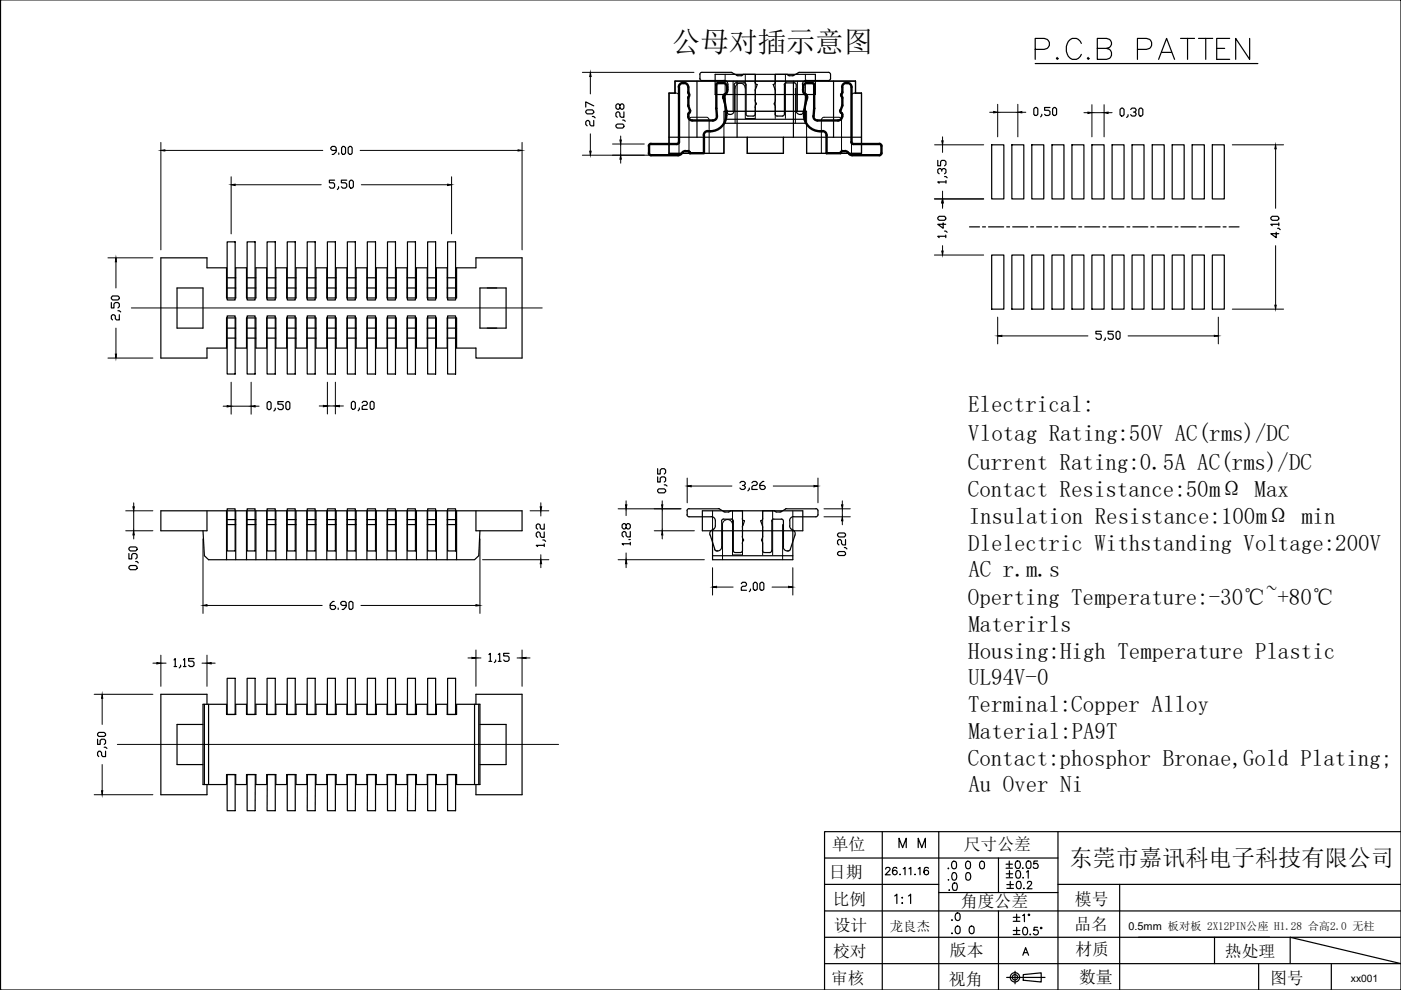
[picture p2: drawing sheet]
<svg xmlns="http://www.w3.org/2000/svg" width="297mm" height="210mm" viewBox="0 0 297 210" stroke-linecap="round" stroke-linejoin="round" font-family="sans-serif">
<!-- layer: A4 -->
<g fill="none" stroke="#000" stroke-width=".25">
<path d="M.1 0h296.9v209.9h-296.9zM187.1 176.3v33.6M199 176.3v33.6M224.3 176.3v33.6M297 176.3h-122.2v33.6M174.8 187.5h24.2M174.8 198.7h122.2M174.8 181.9h49.5M174.8 193.1h122.2M187.8 184.3l.3-.4 .4 .1 .2 .2-.1 .3-.9 1h1.1M189.7 190l.4-.4v2M190.1 184.1v-.1a.58 .58 0 0 0-.8 .2 .88 .88 0 0 0 .4 1.3 .5 .5 0 0 0 .5-.5 .5 .5 0 0 0-.5-.5 .5 .5 0 0 0-.5 .5"/>
<path d="M190.8 185.3v.2l.1-.1M191.2 191.5h.2zM191.3 190.3v.1zM191.5 184.2l.4-.3v1.6M192.6 190l.5-.4v2M192.7 184.2l.4-.3v1.6M194 185.3v.2l.1-.1M194.7 184.2l.4-.3v1.6M196.8 184.1v-.1a.58 .58 0 0 0-.8 .2 .88 .88 0 0 0 .4 1.3 .5 .5 0 0 0 .5-.5 .5 .5 0 0 0-.5-.5 .5 .5 0 0 0-.5 .5M199 189.2h25.3M201.1 184l-.1 .1h.2M202 182.7a.51 .51 0 0 1 .8 .2v.4a.68 .68 0 0 1-.4 .9h-.2a.99 .99 0 0 1-.2-1.5z"/>
<path d="M205 182.7a.51 .51 0 0 1 .7 .2l.1 .4a.68 .68 0 0 1-.5 .9h-.1a.99 .99 0 0 1-.2-1.5zM207.9 182.7a.51 .51 0 0 1 .8 .2v.4a.68 .68 0 0 1-.4 .9h-.2a.99 .99 0 0 1-.2-1.5zM211.7 181.9v7.3M211.7 193.1v16.8M213.3 183.2h1.4M213.3 184.1h1.4M213.3 185.3h1.4M213.3 186.1h1.4M213.5 187.6h1.4M213.5 188.4h1.4M214 182.6v1.3M214 184.6v1.3"/>
<path d="M214.2 186.9v1.3M214.8 197.3h1.4M214.8 198.1h1.4M214.8 194.5h1.4M214.8 195.3h1.4M215.5 182.6a.58 .58 0 0 1 .8 .3 .76 .76 0 0 1 0 .8 .76 .76 0 0 1-.8 .4 1.19 1.19 0 0 1 0-1.5zM215.5 184.7a.51 .51 0 0 1 .8 .2l.1 .4a.7 .7 0 0 1-.6 .9 1.03 1.03 0 0 1-.3-1.5zM215.5 193.8v1.4M215.5 196.6v1.4M215.7 186.9h.4a.84 .84 0 0 1 .3 1.2 .48 .48 0 0 1-.4 .3 .48 .48 0 0 1-.5-.3 1.24 1.24 0 0 1 .2-1.2zM216.8 194.1l.4-.3v1.6M216.9 184l-.1 .1h.1"/>
<path d="M216.9 186v.2l.1-.1M217 196.7a.51 .51 0 0 1 .8 .2l.1 .4a.7 .7 0 0 1-.6 .9 1.03 1.03 0 0 1-.3-1.5zM217.1 188.3v.1h.1M217.6 184.9l.4-.3v1.6M217.8 182.6a.58 .58 0 0 1 .8 .3v.9a.51 .51 0 0 1-.5 .3 .51 .51 0 0 1-.5-.3 1.24 1.24 0 0 1 .2-1.2zM217.8 187.3l.2-.4h.1h.5l.1 .3-.2 .5-.8 .7h1.1M218.4 198l-.1 .1h.2M220 196.6h-.7l-.1 .7a.56 .56 0 0 1 .8 0 .56 .56 0 0 1-.1 .8 .56 .56 0 0 1-.8-.2M220 182.6h-.8l-.1 .6a.56 .56 0 0 1 .9 0 .56 .56 0 0 1-.1 .9 .56 .56 0 0 1-.8-.3M224.3 187.5h72.7M237.4 187.5v22.4M257.5 198.7v5.6"/>
<path d="M174.8 204.3h122.2l-23.5-5.6v5.6M213.4 207.2h8.2M215.2 205.9v2.7M216.9 202.5l.6-1.6 .6 1.6M216.9 206.6l3.9-.3v1.9l-3.9-.4zM217.1 202h.7M266.9 204.3v5.6M282.3 204.3v5.6"/>
<circle cx="218.2" cy="194" r=".15"/>
<circle cx="220.7" cy="196.8" r=".15"/>
<circle cx="215.2" cy="207.2" r=".99"/>
<circle cx="215.2" cy="207.2" r=".57"/>
</g>
<!-- layer: DASH -->
<g fill="none" stroke="#000" stroke-width=".21">
<path d="M143.1 19.7a.64 .64 0 0 1 .9 .6v12.2M143.1 19.7h.1M153.7 15.8v4.2M155.4 17.2v6.4M158 18.7a1.08 1.08 0 0 0-1.1-1 1.08 1.08 0 0 0-1 1v7.4M158 15.8v9.3h2.1v-9.3M164.4 15.8v9.3M166.5 15.8v9.3M168.6 18.7v7.4M169.1 17.2v6.4M170.8 15.8v4.2M181.1 19.7l-.4 .2-.2 .3v12.3"/>
<path d="M146.1 32.5v-7a.58 .58 0 0 1 .6-.6h3.2l.4 .3 .1 7.3M153.5 23.6h17.5M171 23.6h-17.5v5.5M171 23.6v5.5M174.1 32.5l.1-7.2a.52 .52 0 0 1 .6-.4h3a.58 .58 0 0 1 .6 .6v7M151.1 108.3v4.2M155.3 111.2a1.06 1.06 0 0 0-1.1-1 1.06 1.06 0 0 0-1 1v7.5M155.3 108.3v9.4h2.1v-9.4M161.7 108.3v9.4M163.8 108.3v9.4M165.9 111.2v7.5M168.1 108.3v4.2"/>
</g>
<!-- layer: 0 -->
<g fill="none" stroke="#000" stroke-width=".25">
<path d="M.1 0h.1M297 0h.1M147.8 17.2v11.9M151.6 15.8h21.3v4.2h-21.3zM156.3 17.2v11.9M168.2 17.2v11.9M176.7 17.2v11.9M181.1 19.7h1.6v12.8h-11.7v-3.4M181.4 19.7v-2.5h-38.3v2.5h-1.3v12.8h11.7v-3.4M181.4 19.7h.1M219.5 13.5h47.2M71.3 31.9h-.9l-.3-.3v-.3l.3-.3h.6l.3 .3v.9l-.6 .5h-.3"/>
<path d="M71.8 32.4v.3M72.7 31h.3l.3 .3v1.1l-.3 .3h-.3l-.3-.3v-1.1zM73.8 31.3l.3-.3h.3l.3 .3v1.1l-.3 .3h-.3l-.3-.3zM141.8 29.1h40.9M153.7 20v6.1h17.1v-6.1M153.7 25.3h17.1M158.4 29.1v3.4h7.7v-3.4M198.8 34v1.2h.6v-.9l.3-.3h.6l.3 .3v.6l-.3 .3M199.7 36.3v-.3l-.3-.3h-.3l-.3 .3v.6l.3 .2M199.7 36l.3-.3h.3l.3 .3v.6l-.3 .2M200.3 37.4h.3l.2 .3M200.6 38.6h-1.8l.3 .2"/>
<path d="M200.6 38.3v.5M210.3 30.7h2.5v11.5h-2.5zM214.5 30.7h2.6v11.5h-2.6zM218.8 30.7h2.5v11.5h-2.5zM219.2 23.1l.3-.3h.3l.2 .3v1.1l-.2 .3h-.3l-.3-.3zM220.9 24.2v.3l-.3 .3M222.6 22.8h-1.1v.6h.8l.3 .2v.6l-.3 .3h-.6l-.2-.3M223 30.7h2.6v11.5h-2.6zM223.2 23.1l.3-.3h.2l.3 .3v1.1l-.3 .3h-.2l-.3-.3zM227.3 30.7h2.5v11.5h-2.5zM231.5 30.7h2.6v11.5h-2.6zM235.8 30.7h2.5v11.5h-2.5z"/>
<path d="M237.5 23.2l.3-.3h.2l.3 .3v1.1l-.3 .3h-.2l-.3-.3zM239.2 24.3v.3l-.3 .3M239.7 23.2l.3-.3h.6l.3 .3v.3l-.3 .3h-.3M240 30.7h2.6v11.5h-2.6zM240.6 23.8l.3 .3v.2l-.3 .3h-.6l-.3-.3M241.7 22.9h.3l.3 .3v1.1l-.3 .3h-.3l-.2-.3v-1.1zM244.3 30.7h2.5v11.5h-2.5zM248.5 30.7h2.6v11.5h-2.6zM252.8 30.7h2.5v11.5h-2.5zM257 30.7h2.6v11.5h-2.6zM34.1 54.7h9.8v2.1h4.1v6.4h2v-6.4h2.3v6.4h2v-6.4h2.2v6.4h2v-6.4h2.3v6.4h2v-6.4h2.3v6.4h1.9v-6.4h2.3v6.4h2v-6.4h2.3v6.4h1.9v-6.4h2.3v6.4h2v-6.4h2.3v6.4h1.9v-6.4h2.3v6.4h2v-6.4h2.3v6.4h1.9v-6.4h2.3v6.4h2v-6.4h4.1v-2.1h9.8v21.2h-9.8v-2.1h-4.1v-6.4h-2v6.4h-2.3v-6.4h-1.9v6.4h-2.3v-6.4h-2v6.4h-2.3v-6.4h-1.9v6.4h-2.3v-6.4h-2v6.4h-2.3v-6.4h-1.9v6.4h-2.3v-6.4h-2v6.4h-2.3v-6.4h-1.9v6.4h-2.3v-6.4h-2v6.4h-2.3v-6.4h-2v6.4h-2.2v-6.4h-2v6.4h-2.3v-6.4h-2v6.4h-4.1v2.1h-9.8zM48 58.9h2"/>
<path d="M52.3 58.9h2M56.5 58.9h2M60.8 58.9h2M65.1 58.9h1.9M69.3 58.9h2M73.6 58.9h1.9M77.8 58.9h2M82.1 58.9h1.9M86.3 58.9h2M90.6 58.9h1.9M94.8 58.9h2M198.8 46.2l.3-.3h1.2l.2 .3v.2l-.2 .3h-1.2l-.3-.3z"/>
<path d="M200 47.3v1.1l-1.2-.8h1.7M200.3 49h.2l.3 .2M200.5 50.1h-1.7l.3 .3M200.5 49.8v.6M205.6 48.1h2.1M208.3 48.1h.6M209.6 48.1h3.2M210.3 54.1h2.5v11.4h-2.5zM213.4 48.1h.7M214.5 54.1h2.6v11.4h-2.6zM214.7 48.1h3.2M218.5 48.1h.6"/>
<path d="M218.8 54.1h2.5v11.4h-2.5zM219.8 48.1h3.2M223 54.1h2.6v11.4h-2.6zM223.6 48.1h.7M224.9 48.1h3.2M227.3 54.1h2.5v11.4h-2.5zM228.7 48.1h.6M230 48.1h3.2M231.5 54.1h2.6v11.4h-2.6zM233.8 48.1h.7M235.1 48.1h3.2M235.8 54.1h2.5v11.4h-2.5z"/>
<path d="M238.9 48.1h.7M240 54.1h2.6v11.4h-2.6zM240.2 48.1h3.2M244 48.1h.7M244.3 54.1h2.5v11.4h-2.5zM245.3 48.1h3.2M248.5 54.1h2.6v11.4h-2.6zM249.1 48.1h.7M250.4 48.1h3.2M252.8 54.1h2.5v11.4h-2.5zM254.2 48.1h.6M255.5 48.1h3.2"/>
<path d="M257 54.1h2.6v11.4h-2.6zM259.3 48.1h.7M260.6 48.1h2.1M269.4 46.2l.3-.3h1.2l.2 .3v.2l-.2 .3h-1.2l-.3-.3zM270.6 49.2v1.2l-1.2-.9h1.7M270.9 48.4h.2l.3 .3M271.1 47.6h-1.7l.3 .3M271.1 47.3v.6M23.6 64.1v1.2h.6v-.9l.3-.3h.5l.3 .3v.6l-.3 .3M23.9 62.8h1.1l.3 .2v.3l-.3 .3h-1.1l-.3-.3v-.3zM25 65.9h.3l.3 .2M25.3 66.7v1.1h-.6l-.2-.2v-.6l-.3-.3h-.3l-.3 .3v.6l.3 .2"/>
<path d="M37.5 61.1h5.5v8.5h-5.5zM48 61.1h2M48 69.6h2M48 71.7h2M52.3 61.1h2M52.3 69.6h2M52.3 71.7h2M56.5 61.1h2M56.5 69.6h2M56.5 71.7h2M60.8 61.1h2M60.8 69.6h2"/>
<path d="M60.8 71.7h2M65.1 61.1h1.9M65.1 69.6h1.9M65.1 71.7h1.9M69.3 61.1h2M69.3 69.6h2M69.3 71.7h2M73.6 61.1h1.9M73.6 69.6h1.9M73.6 71.7h1.9M77.8 61.1h2M77.8 69.6h2"/>
<path d="M77.8 71.7h2M82.1 61.1h1.9M82.1 69.6h1.9M82.1 71.7h1.9M86.3 61.1h2M86.3 69.6h2M86.3 71.7h2M90.6 61.1h1.9M90.6 69.6h1.9M90.6 71.7h1.9M94.8 61.1h2M94.8 69.6h2"/>
<path d="M94.8 71.7h2M101.8 61.1h5.5v8.5h-5.5zM74.5 85.4l.3-.3h.2l.3 .3v1.1l-.3 .3h-.2l-.3-.3zM76.2 86.5v.3l-.3 .3M76.8 85.4l.2-.3h.6l.3 .3v.3l-.3 .3h-.6l-.2 .2v.6h1.1M78.7 85.1h.3l.3 .3v1.1l-.3 .3h-.3l-.2-.3v-1.1zM27.3 117.4v1.1h.6v-.8l.3-.3h.6l.3 .3v.5l-.3 .3M27.3 116.2l.3-.2h1.2l.3 .2v.3l-.3 .3h-1.2l-.3-.3zM28.8 119.1h.3l.2 .3M43 112.5l.3 5.3 .9 .9h56.4l.9-.9 .3-5.3M43.9 108.3v4.2h-9.8v-4.2h76.6v4.2h-9.8v-4.2M48 108.3v10.4"/>
<path d="M48 110.2h2M48 111.2h2M50 108.3v10.4M52.3 108.3v10.4M52.3 110.2h2M52.3 111.2h2M54.3 108.3v10.4M56.5 108.3v10.4M56.5 110.2h2M56.5 111.2h2M58.5 108.3v10.4M60.8 108.3v10.4"/>
<path d="M60.8 110.2h2M60.8 111.2h2M62.8 108.3v10.4M65.1 108.3v10.4M65.1 110.2h1.9M65.1 111.2h1.9M67 108.3v10.4M69.3 108.3v10.4M69.3 110.2h2M69.3 111.2h2M71.3 108.3v10.4M73.6 108.3v10.4"/>
<path d="M73.6 110.2h1.9M73.6 111.2h1.9M75.5 108.3v10.4M77.8 108.3v10.4M77.8 110.2h2M77.8 111.2h2M79.8 108.3v10.4M82.1 108.3v10.4M82.1 110.2h1.9M82.1 111.2h1.9M84 108.3v10.4M86.3 108.3v10.4"/>
<path d="M86.3 110.2h2M86.3 111.2h2M88.3 108.3v10.4M90.6 108.3v10.4M90.6 110.2h1.9M90.6 111.2h1.9M92.5 108.3v10.4M94.8 108.3v10.4M94.8 110.2h2M94.8 111.2h2M96.8 108.3v10.4M132.7 111.3l.3-.3h.3l.3 .3v.6l-.3 .3h-.3l-.3-.3v-.6l-.2-.3h-.3l-.3 .3v.6l.3 .3h.3l.2-.3"/>
<path d="M133.3 114.4h.3M133.6 115.3h-1.7l.3 .2M133.6 112.7v1.1h-.6l-.3-.2v-.6l-.2-.3h-.3l-.3 .3v.6l.3 .2M133.6 115v.5M148.9 108.3h21.3v4.2h-21.3zM151.1 112.5v6.2h17v-6.2M151.1 117.8h17M177.6 117.2l.3-.3h1.1l.3 .3v.3l-.3 .3h-1.1l-.3-.3zM177.6 113.3l.3-.3h1.1l.3 .3v.3l-.3 .2h-1.1l-.3-.2zM179 116.1h.3l.3 .3M179.3 114.4v1.1h-.6l-.3-.3v-.5l-.2-.3h-.3l-.3 .3v.5l.3 .3M27.3 120.2l.3-.3h1.2l.3 .3v.3l-.3 .3h-1.2l-.3-.3z"/>
<path d="M36.9 139.9l.3-.3v1.7M38.9 139.9l.2-.3v1.7M41.1 139.6h-1.1v.6h.8l.3 .3v.5l-.3 .3h-.5l-.3-.3M103.7 138.8l.3-.3v1.7M105.1 139.9v.3l-.3 .3M105.6 138.8l.3-.3v1.7M107.9 138.5h-1.1v.6h.8l.3 .3v.5l-.3 .3h-.5l-.3-.3M157.2 123.8l.2-.3h.6l.3 .3v.3l-.3 .2h-.6l-.2 .3v.6h1.1M159.1 124.9v.3l-.2 .2M159.7 123.8l.3-.3h.3l.3 .3v1.1l-.3 .3h-.3l-.3-.3zM161.1 123.8l.3-.3h.3l.3 .3v1.1l-.3 .3h-.3l-.3-.3zM20.7 156.7v1.1h.5v-.8l.3-.3h.6l.3 .3v.6l-.3 .2"/>
<path d="M20.9 155.3h1.2l.3 .3v.3l-.3 .2h-1.2l-.2-.2v-.3zM22.1 158.4h.3l.3 .3M22.4 159.3v1.1h-.6l-.3-.3v-.5l-.3-.3h-.3l-.2 .3v.5l.2 .3M36.9 141.3h.6M38.3 141v.3l-.3 .3M38.9 141.3h.5M43 153.6h-5.5v8.5h5.5M43 149.3h5v2.2h2v-2.2h2.3v2.2h2v-2.2h2.2v2.2h2v-2.2h2.3v2.2h2v-2.2h2.3v2.2h1.9v-2.2h2.3v2.2h2v-2.2h2.3v2.2h1.9v-2.2h2.3v2.2h2v-2.2h2.3v2.2h1.9v-2.2h2.3v2.2h2v-2.2h2.3v2.2h1.9v-2.2h2.3v2.2h2v-2.2h5v17h-5v-2.1h-2v2.1h-2.3v-2.1h-1.9v2.1h-2.3v-2.1h-2v2.1h-2.3v-2.1h-1.9v2.1h-2.3v-2.1h-2v2.1h-2.3v-2.1h-1.9v2.1h-2.3v-2.1h-2v2.1h-2.3v-2.1h-1.9v2.1h-2.3v-2.1h-2v2.1h-2.3v-2.1h-2v2.1h-2.2v-2.1h-2v2.1h-2.3v-2.1h-2v2.1h-5zM43.3 149.3v17M43.9 149.3v-2.1h-9.8v21.3h9.8v-2.2M44.2 149.3v17M100.6 149.3v17"/>
<path d="M100.9 149.3v-2.1h9.8v21.3h-9.8v-2.2M101.5 149.3v17M101.8 153.6h5.5v8.5h-5.5M103.7 140.2h.6M105.6 140.2h.6"/>
</g>
<!-- layer: CENTER -->
<path d="M27.8 65.3h87.2M24.9 157.8h93.5" fill="none" stroke="#000" stroke-width=".21"/>
<!-- layer: D-00 -->
<g fill="none" stroke="#000" stroke-width=".25">
<path d="M148.4 16.6l.2 .4 .2 .1M148.4 15.8v.9M148.8 15.3l-.4 .3v.2M148.8 15.3h6.2l1.2 .7M148.8 17.1h4.7M153.5 17a.87 .87 0 0 1 .8 .9v1.3l-.4 .5M153.6 19.9a.87 .87 0 0 0-.4 1M154 19.7l-.4 .3M155.7 18v5.4a.82 .82 0 0 1-.5 .8 .82 .82 0 0 1-1-.2l-.9-3.1M156.1 17.5l-.4 .3-.1 .2M156.1 17.6h1.7M156.2 16l.2 .1"/>
<path d="M157.6 15.8h2.5v1.7M157.6 15.8l-.3 .2-.9 .1M157.7 17.5l.4 .3 .1 .2M158.2 18v6.4l.4 .2 1.3-.1 .2-.3v-1.4M160.1 17.5l.2 .4h.2l-.3 1M160.1 19.2v2M160.1 18.9v.3M164.4 19.2v2l-.3 .8 .1 .2M166.3 18v6.2l-.2 .3-.2 .1M166.7 17.5l-.4 .3v.2M166.7 17.6h1.7M166.9 15.8l.5 .3"/>
<path d="M166.9 15.8h-2.5v1.7l-.1 .2-.4 .2 .5 1.3M168.3 16l-.9 .1M168.4 17.5l.4 .3v.2M168.8 18v5.4M169.3 15.4l-1 .6M169.5 15.3l-.3 .1M169.5 15.3h6.1l.4 .3 .1 1.1-.2 .3-4.9 .1M170.5 19.7l.4 .3M170.9 19.9a.87 .87 0 0 1 .3 1l-.9 3.1-.5 .3M171 17a.87 .87 0 0 0-.9 .9l.1 1.3 .3 .5M154.7 24.2h-.1M160.1 21.2l.3 .8-.1 .2"/>
<path d="M160.3 22.1l-.2 .7M164.2 22.1l.2 .7v1.4M164.3 24.2l.2 .3 1.4 .1M168.8 23.4a.87 .87 0 0 0 .8 .9M169.7 24.3h.1M169.8 24.2h.1M48.2 51.3h1.7v12.3h-1.7zM52.4 51.3h1.7v12.3h-1.7zM56.6 51.3h1.8v12.3h-1.8zM60.9 51.3h1.7v12.3h-1.7zM65.1 51.3h1.7v12.3h-1.7zM69.4 51.3h1.7v12.3h-1.7z"/>
<path d="M73.6 51.3h1.7v12.3h-1.7zM77.9 51.3h1.7v12.3h-1.7zM82.2 51.3h1.6v12.3h-1.6zM86.4 51.3h1.7v12.3h-1.7zM90.7 51.3h1.7v12.3h-1.7zM94.9 51.3h1.7v12.3h-1.7zM48.2 67h1.7v12.3h-1.7zM52.4 67h1.7v12.3h-1.7zM56.6 67h1.8v12.3h-1.8zM60.9 67h1.7v12.3h-1.7zM65.1 67h1.7v12.3h-1.7zM69.4 67h1.7v12.3h-1.7z"/>
<path d="M73.6 67h1.7v12.3h-1.7zM77.9 67h1.7v12.3h-1.7zM82.2 67h1.6v12.3h-1.6zM86.4 67h1.7v12.3h-1.7zM90.7 67h1.7v12.3h-1.7zM94.9 67h1.7v12.3h-1.7zM48.2 107.9h1.7v8.9h-1.7zM52.4 107.9h1.7v8.9h-1.7zM56.6 107.9h1.8v8.9h-1.8zM60.9 107.9h1.7v8.9h-1.7zM65.1 107.9h1.7v8.9h-1.7zM69.4 107.9h1.7v8.9h-1.7z"/>
<path d="M73.6 107.9h1.7v8.9h-1.7zM77.9 107.9h1.7v8.9h-1.7zM82.2 107.9h1.6v8.9h-1.6zM86.4 107.9h1.7v8.9h-1.7zM90.7 107.9h1.7v8.9h-1.7zM94.9 107.9h1.7v8.9h-1.7zM145.7 109.1l.2 .4 .2 .1M145.7 108.3v.8M146.1 107.8l-.4 .3v.2M146.1 107.9h6.2M146.1 109.6h4.7M150.6 113.4l1 3.1"/>
<path d="M150.8 109.5a.87 .87 0 0 1 .9 .9l-.1 1.4-.7 .7M150.9 112.4a.87 .87 0 0 0-.4 1M151.5 116.5l.5 .3M152 116.8h.1M152.3 107.8l1.2 .7M153 110.5v5.5M153 115.9a.88 .88 0 0 1-1 .9M153.4 110l-.4 .3v.2M153.4 110.1h1.7M153.5 108.5l.2 .1M153.7 108.6l.9-.1 .3-.2h2.5v1.7M155 110l.4 .3 .1 .2"/>
<path d="M155.5 110.5v6.2M157.4 113.7l.2 .6M157.4 110v.2l.4 .2-.3 1.1M157.4 115.3v1.4l-.2 .4-1.3 .1-.4-.3-.1-.2M157.4 111.8v1.9M157.4 111.5v.3M157.6 114.6l-.2 .7M157.6 114.4v.3M161.3 110.4l.4 1.4M161.5 114.6l.2 .7v1.4M161.7 116.7v.2l.4 .3M161.7 111.8v1.9l-.2 1"/>
<path d="M163.6 110.5v6.2l-.2 .4-1.3 .1M164 110l-.3 .3-.1 .2M164.1 110.1h1.6M164.2 108.3l.4 .3M164.3 108.3h-2.6v1.7l-.2 .4h-.2M165.7 110l.3 .3 .1 .2M166.1 115.9a.87 .87 0 0 0 .8 .9M166.1 110.5v5.5M166.8 107.8l-.2 .1a2.1 2.1 0 0 1-1.9 .7M166.8 107.9h6.2M167.1 116.8h.1M167.4 111.5l.2 .5 .6 .5"/>
<path d="M167.5 110.4v1.1M168.2 112.4a.87 .87 0 0 1 .4 1l-1.1 3.1-.2 .3h-.4M168.3 109.5a.87 .87 0 0 0-.9 .9M168.3 109.6h4.7M173 107.8l.4 .3v1l-.2 .4-.2 .1M48.2 143.8h1.7v7.7h-1.7zM52.4 143.8h1.7v7.7h-1.7zM56.6 143.8h1.8v7.7h-1.8zM60.9 143.8h1.7v7.7h-1.7zM65.1 143.8h1.7v7.7h-1.7zM69.4 143.8h1.7v7.7h-1.7zM73.6 143.8h1.7v7.7h-1.7z"/>
<path d="M77.9 143.8h1.7v7.7h-1.7zM82.2 143.8h1.6v7.7h-1.6zM86.4 143.8h1.7v7.7h-1.7zM90.7 143.8h1.7v7.7h-1.7zM94.9 143.8h1.7v7.7h-1.7zM48.2 164.2h1.7v7.7h-1.7zM52.4 164.2h1.7v7.7h-1.7zM56.7 164.2h1.7v7.7h-1.8zM60.9 164.2h1.7v7.7h-1.7zM65.2 164.2h1.7l-.1 7.7h-1.7zM69.4 164.2h1.7v7.7h-1.7zM73.6 164.2h1.8l-.1 7.7h-1.7z"/>
<path d="M77.9 164.2h1.7v7.7h-1.7zM82.2 164.2h1.6v7.7h-1.6zM86.4 164.2h1.7v7.7h-1.7zM90.7 164.2h1.7v7.7h-1.7zM94.9 164.2h1.7v7.7h-1.7z"/>
</g>
<!-- layer: 0 -->
<g fill="none" stroke="#000" stroke-width=".21">
<path d="M123.5 15.3h23.6M125.2 16.2v3.7M34.1 30.2v22.8M35 31.9h33.4M49 37.5v12.1M49.9 39.2h18.2M76.4 31.9h33.4M76.6 39.2h18.3M95.7 37.5v12.1M110.7 30.2v22.8M123.5 32.9h15.7M125.2 28.4v3.7"/>
<path d="M129.9 30.5h6.7M131.6 30.5v2.4M131.6 33.8v.8M198.1 30.7h10.5M199.8 29v.9M199.8 30.7v1.6M209.8 23.8h.9M211.5 22.1v6.9M211.5 23.8h4.3M215.8 22.1v6.9M216.6 23.8h.9M229.8 23.9h.9"/>
<path d="M231.5 22.2v6.8M231.5 23.9h2.6M234.1 22.2v6.8M234.9 23.9h.9M261.3 30.7h10.8M270.5 31.6v12.6M22.9 54.7h9.5M24.6 55.5v5.6M198.1 54.1h10.5M198.1 42.2h10.5M199.8 40.5v1.7M199.8 43v1.2"/>
<path d="M199.8 52.1v1.1M270.5 52.1v12.6M22.9 75.9h9.5M24.6 69.6v5.5M211.5 67.2v5.7M212.4 71.2h18.3M239.2 71.2h18.3M258.3 67.2v5.7M261.3 65.5h10.8M47.3 86.1h.9M49 81v6.8M49 86.1h4.2"/>
<path d="M53.2 81v6.8M67.7 86.1h.9M69.4 81v6.8M69.4 86.1h1.7M71.1 81v6.8M72 86.1h.8M26.7 108.3h5.7M26.7 112.5h5.7M28.3 106.6v.9M28.3 108.3v4.2M28.3 113.4v.9M43 114.3v15.8"/>
<path d="M101.8 114.3v15.8M102.3 118.7h14.1M112.4 108.3h4M114.7 106.6v.9M114.7 108.3v1.1M114.7 119.5v.9M131 107.9h13.4M131 118.7h18.3M132.7 106.2v.8M132.7 107.9v1.4M132.7 117.2v1.5M132.7 119.5v.9"/>
<path d="M138.7 112.5h8.5M140.4 107.9v4.6M140.4 113.4v.9M145.7 101.4v5.2M146.5 103.1h8.7M163.9 103.1h8.7M173.4 101.4v5.2M174.7 107.9h5.6M174.7 109.6h5.6M178.6 106.2v.8M178.6 107.9v1.7M178.6 110.4v.9"/>
<path d="M34.1 138.9v6.6M43.9 128.4h24.4M43.9 138.9v6.6M76.5 128.4h24.4M99.2 139.5h.9M100.9 137.8v7.7M100.9 139.5h1.1M109.6 139.5h1.1M110.7 137.8v7.7M111.5 139.5h.9M151.1 120.4v5.8M151.9 124.5h3.5"/>
<path d="M163.7 124.5h3.5M168.1 120.4v5.8M20 147.2h12.4M21.7 148.1v5.5M32.4 140.6h.9M34.1 140.6h1.1M42.8 140.6h1.1M44.8 140.6h.8M20 168.5h12.4M21.7 162.1v5.6"/>
</g>
<g fill="#000" stroke="#000" stroke-width=".21">
<path d="M125.2 15.3l.1 .9h-.3zM34.1 31.9l.9-.1v.2zM49 39.2l.9-.2v.3zM94.9 39l.8 .2-.8 .1zM109.8 31.8l.9 .1-.9 .1zM125 32.1h.3l-.1 .8zM131.6 32.9l.1 .9h-.3zM131.4 29.7h.3l-.1 .8zM199.7 29.9h.3l-.2 .8zM210.7 23.6l.8 .2-.8 .1zM215.8 23.8l.8-.2v.3zM230.7 23.8l.8 .1-.8 .2z"/>
<path d="M234.1 23.9l.8-.1v.3zM270.5 30.7l.1 .9h-.3zM24.6 54.7l.1 .8h-.2zM199.7 53.2h.3l-.2 .9zM199.8 42.2l.2 .8h-.3zM24.5 75.1h.2l-.1 .8zM211.5 71.2l.9-.1v.2zM257.5 71.1l.8 .1-.8 .1zM270.3 64.7h.3l-.1 .8zM48.2 86l.8 .1-.8 .2zM53.2 86.1l.9-.1v.3zM68.6 86l.8 .1-.8 .1z"/>
<path d="M71.1 86.1l.9-.1v.2zM28.2 107.5h.3l-.2 .8zM28.3 112.5l.2 .9h-.3zM114.7 118.7l.1 .8h-.3zM114.5 107.5h.3l-.1 .8zM132.7 118.7l.2 .8h-.3zM132.6 107h.3l-.2 .9zM140.4 112.5l.1 .9h-.2zM140.3 107h.2l-.1 .9zM145.7 103.1l.8-.2v.3zM172.6 102.9l.8 .2-.8 .1zM178.4 107h.3l-.1 .9z"/>
<path d="M178.6 109.6l.1 .8h-.3zM43 128.4l.9-.2v.3zM100.1 139.4l.8 .1-.8 .1zM100.9 128.2l.9 .2-.9 .1zM110.7 139.5l.8-.1v.2zM151.1 124.5l.8-.2v.3zM167.2 124.3l.9 .2-.9 .1zM21.7 147.2l.1 .9h-.3zM33.3 140.5l.8 .1-.8 .2zM43.9 140.6l.9-.1v.3zM21.5 167.7h.3l-.1 .8z"/>
</g>
<g fill="none" stroke="#000" stroke-width=".51">
<path d="M144 18.5l-.1 11.8-.4 .2h-5.5M144.8 17.6a.87 .87 0 0 0-.9 .9M144.8 17.6h.3M145 17.6a.87 .87 0 0 1 .9 .9M145.9 19.5l.2 .5M146 18.5v1M146.1 20v.3M152.3 17.6l-.4 .2-.1 .2 .1 5M152.3 17.6h1M153.3 17.6a.87 .87 0 0 1 .9 .9l-.1 1.1-.3 .4M153.8 19.9l-.2 .3-.1 .6M170.3 19.3l.3 .7"/>
<path d="M170.3 18.5v.8M170.7 19.9l.2 .3 .1 .6-.5 2.7M171.2 17.6a.87 .87 0 0 0-.9 .9M171.2 17.6h1M172.2 17.6l.4 .2v.2v5M178.4 20v.3M179.4 17.6a.8 .8 0 0 0-.8 .9v1.1l-.2 .4M179.4 17.6h.3M179.7 17.6a.87 .87 0 0 1 .8 .9v11.6M137.6 32.5v.2l.4 .2h5.8M137.6 31v1.5M138 30.5l-.4 .2v.2"/>
<path d="M144.8 32.3l-.6 .5-.4 .1M145.3 32l-.6 .3M145.4 32.1h.5M145.8 32l.4 .2 .1 .3M145.9 24.7a.87 .87 0 0 0 .9 .8M145.9 22.3v.2M146 20.6l-.1 .2M146 20.8v1.5M146 24.3v.4M146 22.5l.3 .9M146.1 20.3l-.1 .3M146.2 23.9l-.3 .4"/>
<path d="M146.3 23.4l-.1 .5M146.8 25.5h4.4M149.3 28.7v3.8h-3M150.1 27.8a.87 .87 0 0 0-.9 .9M151.8 22.9v.1M151.9 23l.1 1.8-.4 .6-.5 .1M153.5 20.8l.5 2.7M154 23.5a3.6 3.6 0 0 1-3.9 4.3M170.5 24.4a3.4 3.4 0 0 0 3.4 3.4M170.5 23.5v.1M170.5 23.6v.8M172.6 22.9v.1"/>
<path d="M172.6 23l-.1 1.8 .4 .6 .4 .1h4.4M173.9 27.8h.5M174.4 27.8a.87 .87 0 0 1 .8 .9v3.8h3.1M178.2 23.4l.1 .5M178.3 23.9l.3 .4M178.4 20.3l.1 .3M178.5 24.7a.87 .87 0 0 1-.8 .8M178.5 20.6l.1 .2a4 4 0 0 1-.4 2.6M178.6 24.3v.4M178.7 32l-.4 .2-.1 .3M178.7 32.1h.4M179.1 32l.6 .3"/>
<path d="M179.8 32.3l.3 .4M180.1 32.7l.6 .2h5.8M180.5 30.1l.1 .2 .3 .2h5.6M186.4 30.5l.4 .2 .1 .2v1.6M186.9 32.5l-.2 .3-.3 .1"/>
</g>
<circle cx="146.3" cy="32.5" r=".25" fill="#000"/>
<text font-size="9.3" x="218.7" y="14.8">P.C.B PATTEN</text>
<text font-size="6.1" x="142.4" y="11">公母对插示意图</text>
<text font-size="5.3" x="189.8" y="181">M M</text>
<g font-size="4.9">
<text x="127.4" y="27.9" transform="rotate(-90 127.4 27.9)">2,07</text>
<text x="133.7" y="28.2" transform="rotate(-90 133.7 28.2)">0,28</text>
<text x="68.8" y="41.3">5,50</text>
<text x="231.4" y="73.4">5,50</text>
<text x="55.7" y="88.2">0,50</text>
<text x="205.3" y="87.4">Electrical:</text>
<text x="205.3" y="93.6">Vlotag Rating:50V AC(rms)/DC</text>
<text x="205.2" y="99.8">Current Rating:0.5A AC(rms)/DC</text>
<text x="142.5" y="105.8" transform="rotate(-90 142.5 105.8)">0,55</text>
<text x="155.9" y="105.1">3,26</text>
<text x="205.2" y="105.4">Contact Resistance:50mΩ Max</text>
<text x="205.4" y="111.1">Insulation Resistance:100mΩ min</text>
<text x="116.8" y="117.1" transform="rotate(-90 116.8 117.1)">1,22</text>
<text x="205.3" y="116.8">Dlelectric Withstanding Voltage:200V</text>
<text x="205.3" y="122.4">AC r.m.s</text>
<text x="69.1" y="130.5">6.90</text>
<text x="205.2" y="128.3">Operting Temperature:-30℃~+80℃</text>
<text x="205.3" y="134">Materirls</text>
<text x="205.3" y="139.6">Housing:High Temperature Plastic</text>
<text x="205.3" y="145.3">UL94V-0</text>
<text x="205.3" y="151">Terminal:Copper Alloy</text>
<text x="205.3" y="156.6">Material:PA9T</text>
<text x="205.2" y="162.3">Contact:phosphor Bronae,Gold Plating;</text>
<text x="205.3" y="168">Au Over Ni</text>
<text x="226.7" y="183.6">东莞市嘉讯科电子科技有限公司</text>
<text x="204.3" y="190.1" transform="rotate(-90 204.3 190.1)">.0</text>
<text x="200.7" y="196.5">.0</text>
</g>
<g font-size="3.6">
<text x="176.3" y="180.3">单位</text>
<text x="204.3" y="180.3">尺寸公差</text>
<text x="175.8" y="186.2">日期</text>
<text x="176.6" y="191.8">比例</text>
<text x="227.9" y="191.8">模号</text>
<text x="176.8" y="197.5">设计</text>
<text x="203.7" y="192.4">角度公差</text>
<text x="227.8" y="197.2">品名</text>
<text x="176.6" y="203">校对</text>
<text x="201.4" y="202.7">版本</text>
<text x="228" y="202.6">材质</text>
<text x="259.7" y="202.9">热处理</text>
<text x="176.2" y="208.6">审核</text>
<text x="201.2" y="208.8">视角</text>
<text x="228.8" y="208.4">数量</text>
<text x="269.3" y="208.6">图号</text>
</g>
<text font-size="2.9" x="188.7" y="197.4">龙良杰</text>
<text font-size="2.3" x="239.3" y="197.2">0.5mm 板对板 2X12PIN公座 H1.28 合高2.0 无柱</text>
<text font-size="2.2" x="286.4" y="208.1">xx001</text>
</svg>
